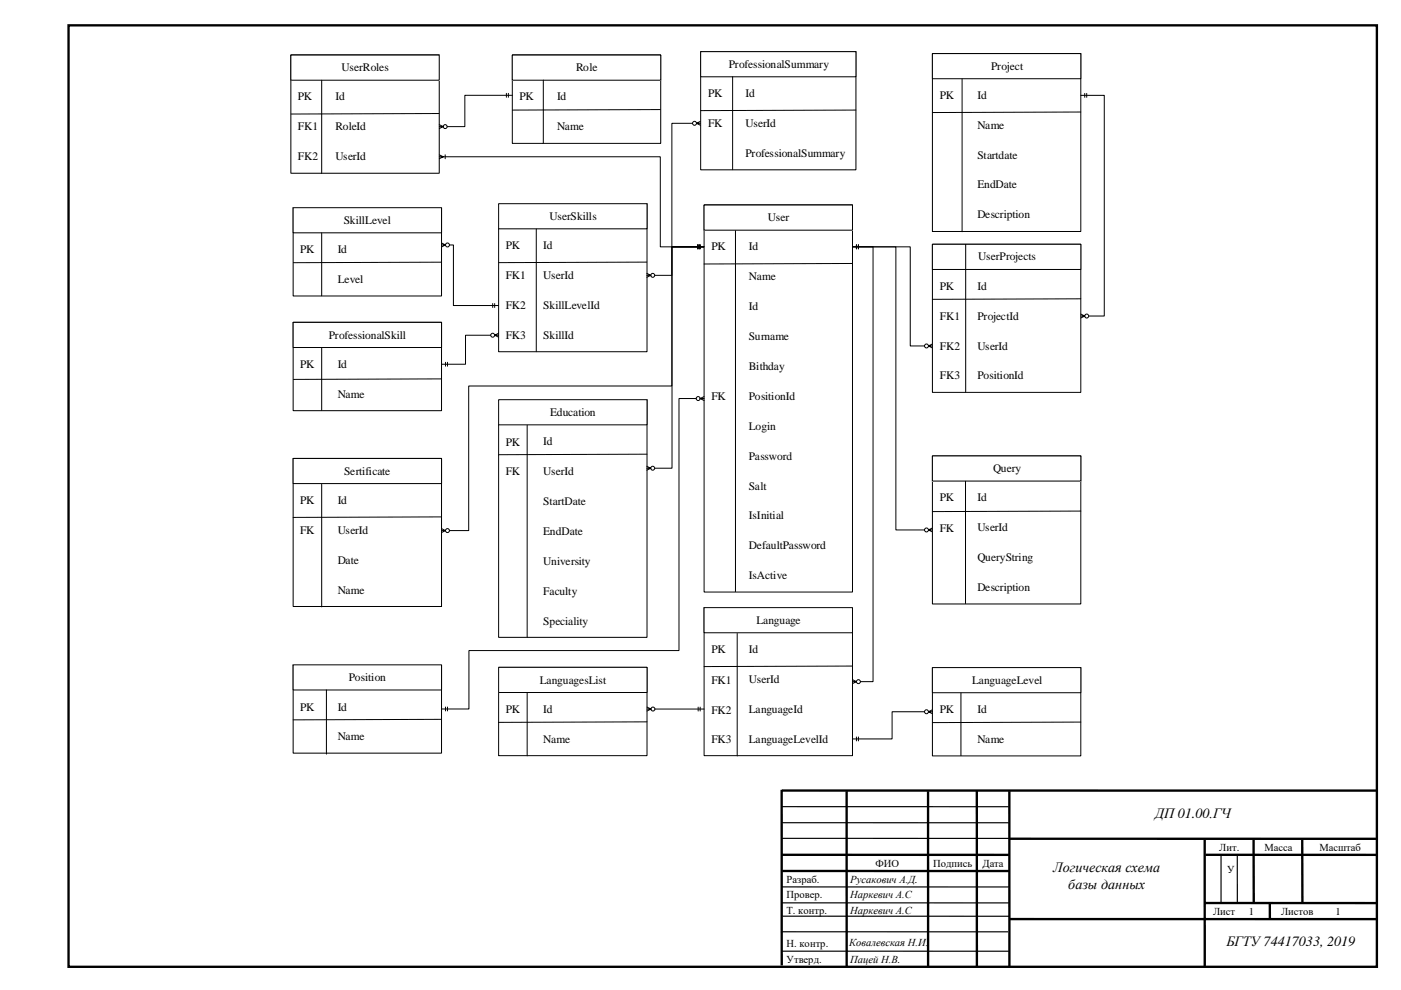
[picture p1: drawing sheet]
<svg xmlns="http://www.w3.org/2000/svg" width="420mm" height="297mm" viewBox="0 0 420 297" stroke-linecap="round" stroke-linejoin="round" font-family="sans-serif">
<path d="M211.1 61.5h44.5z" fill="none" stroke="#000" stroke-width=".3"/>
<path d="M211.1 61.5h44.5v116.1h-44.5z" fill-rule="evenodd" fill="#feffff"/>
<path d="M211.1 61.5h44.5v116.1h-44.5z" fill="none" stroke="#000" stroke-width=".3"/>
<path d="M211.1 61.5h44.5v7.6h-44.5z" fill-rule="evenodd" fill="#fff"/>
<path d="M87.2 16.5h44.5zM211.1 61.5h44.5v7.6h-44.5z" fill="none" stroke="#000" stroke-width=".3"/>
<path d="M87.2 16.5h44.5v35.5h-44.5z" fill-rule="evenodd" fill="#fff"/>
<path d="M87.2 16.5h44.5v35.5h-44.5z" fill="none" stroke="#000" stroke-width=".3"/>
<path d="M87.2 16.5h44.5v7.6h-44.5z" fill-rule="evenodd" fill="#fff"/>
<path d="M87.2 16.5h44.5v7.6h-44.5zM153.6 16.5h44.5z" fill="none" stroke="#000" stroke-width=".3"/>
<path d="M153.6 16.5h44.5v26.5h-44.5z" fill-rule="evenodd" fill="#fff"/>
<path d="M153.6 16.5h44.5v26.5h-44.5z" fill="none" stroke="#000" stroke-width=".3"/>
<path d="M153.6 16.5h44.5v7.6h-44.5z" fill-rule="evenodd" fill="#fff"/>
<path d="M153.6 16.5h44.5v7.6h-44.5zM210.1 15.5h46.5z" fill="none" stroke="#000" stroke-width=".3"/>
<path d="M210.1 15.5h46.5v35.5h-46.5z" fill-rule="evenodd" fill="#fff"/>
<path d="M210.1 15.5h46.5v35.5h-46.5z" fill="none" stroke="#000" stroke-width=".3"/>
<path d="M210.1 15.5h46.5v7.5h-46.5z" fill-rule="evenodd" fill="#fff"/>
<path d="M210.1 15.5h46.5v7.5h-46.5zM279.5 73.3h44.5z" fill="none" stroke="#000" stroke-width=".3"/>
<path d="M279.5 73.3h44.5v44.4h-44.5z" fill-rule="evenodd" fill="#fff"/>
<path d="M279.5 73.3h44.5v44.4h-44.5z" fill="none" stroke="#000" stroke-width=".3"/>
<path d="M279.5 73.3h44.5v7.5h-44.5z" fill-rule="evenodd" fill="#fff"/>
<path d="M279.5 16.1h44.5zM279.5 73.3h44.5v7.5h-44.5z" fill="none" stroke="#000" stroke-width=".3"/>
<path d="M279.5 16.1h44.5v53.4h-44.5z" fill-rule="evenodd" fill="#feffff"/>
<path d="M279.5 16.1h44.5v53.4h-44.5z" fill="none" stroke="#000" stroke-width=".3"/>
<path d="M279.5 16.1h44.5v7.5h-44.5z" fill-rule="evenodd" fill="#fff"/>
<path d="M279.5 16.1h44.5v7.5h-44.5zM279.5 136.8h44.5z" fill="none" stroke="#000" stroke-width=".3"/>
<path d="M279.5 136.8h44.5v44.4h-44.5z" fill-rule="evenodd" fill="#fff"/>
<path d="M279.5 136.8h44.5v44.4h-44.5z" fill="none" stroke="#000" stroke-width=".3"/>
<path d="M279.5 136.8h44.5v7.5h-44.5z" fill-rule="evenodd" fill="#fff"/>
<path d="M87.9 62.3h44.5zM279.5 136.8h44.5v7.5h-44.5z" fill="none" stroke="#000" stroke-width=".3"/>
<path d="M87.9 62.3h44.5v26.5h-44.5z" fill-rule="evenodd" fill="#fff"/>
<path d="M87.9 62.3h44.5v26.5h-44.5z" fill="none" stroke="#000" stroke-width=".3"/>
<path d="M87.9 62.3h44.5v7.5h-44.5z" fill-rule="evenodd" fill="#fff"/>
<path d="M87.9 62.3h44.5v7.5h-44.5z" fill="none" stroke="#000" stroke-width=".3"/>
<path d="M149.5 61.1h44.5z" fill="none" stroke="#625986" stroke-width=".3"/>
<path d="M149.5 61.1h44.5v44.4h-44.5z" fill-rule="evenodd" fill="#fff"/>
<path d="M149.5 61.1h44.5v44.4h-44.5z" fill="none" stroke="#000" stroke-width=".3"/>
<path d="M149.5 61.1h44.5v7.5h-44.5z" fill-rule="evenodd" fill="#fff"/>
<path d="M149.5 61.1h44.5v7.5h-44.5zM87.9 96.7h44.5z" fill="none" stroke="#000" stroke-width=".3"/>
<path d="M87.9 96.7h44.5v26.5h-44.5z" fill-rule="evenodd" fill="#feffff"/>
<path d="M87.9 96.7h44.5v26.5h-44.5z" fill="none" stroke="#000" stroke-width=".3"/>
<path d="M87.9 96.7h44.5v7.6h-44.5z" fill-rule="evenodd" fill="#fff"/>
<path d="M87.9 96.7h44.5v7.6h-44.5zM87.9 137.5h44.5z" fill="none" stroke="#000" stroke-width=".3"/>
<path d="M87.9 137.5h44.5v44.5h-44.5z" fill-rule="evenodd" fill="#fff"/>
<path d="M87.9 137.5h44.5v44.5h-44.5z" fill="none" stroke="#000" stroke-width=".3"/>
<path d="M87.9 137.5h44.5v7.6h-44.5z" fill-rule="evenodd" fill="#fff"/>
<path d="M87.9 137.5h44.5v7.6h-44.5zM211.1 182.3h44.5z" fill="none" stroke="#000" stroke-width=".3"/>
<path d="M211.1 182.3h44.5v44.4h-44.5z" fill-rule="evenodd" fill="#fff"/>
<path d="M211.1 182.3h44.5v44.4h-44.5z" fill="none" stroke="#000" stroke-width=".3"/>
<path d="M211.1 182.3h44.5v7.5h-44.5z" fill-rule="evenodd" fill="#fff"/>
<path d="M211.1 182.3h44.5v7.5h-44.5zM279.5 200.3h44.5z" fill="none" stroke="#000" stroke-width=".3"/>
<path d="M279.5 200.3h44.5v26.5h-44.5z" fill-rule="evenodd" fill="#fff"/>
<path d="M279.5 200.3h44.5v26.5h-44.5z" fill="none" stroke="#000" stroke-width=".3"/>
<path d="M279.5 200.3h44.5v7.5h-44.5z" fill-rule="evenodd" fill="#fff"/>
<path d="M279.5 200.3h44.5v7.5h-44.5z" fill="none" stroke="#000" stroke-width=".3"/>
<path d="M149.5 200.2h44.5z" fill="none" stroke="#625986" stroke-width=".3"/>
<path d="M149.5 200.2h44.5v26.5h-44.5z" fill-rule="evenodd" fill="#fff"/>
<path d="M149.5 200.2h44.5v26.5h-44.5z" fill="none" stroke="#000" stroke-width=".3"/>
<path d="M149.5 200.2h44.5v7.6h-44.5z" fill-rule="evenodd" fill="#fff"/>
<path d="M149.5 200.2h44.5v7.6h-44.5z" fill="none" stroke="#000" stroke-width=".3"/>
<path d="M149.5 119.9h44.5z" fill="none" stroke="#625986" stroke-width=".3"/>
<path d="M149.5 119.9h44.5v71.3h-44.5z" fill-rule="evenodd" fill="#fff"/>
<path d="M149.5 119.9h44.5v71.3h-44.5z" fill="none" stroke="#000" stroke-width=".3"/>
<path d="M149.5 119.9h44.5v7.6h-44.5z" fill-rule="evenodd" fill="#fff"/>
<path d="M149.5 119.9h44.5v7.6h-44.5zM87.9 199.5h44.5z" fill="none" stroke="#000" stroke-width=".3"/>
<path d="M87.9 199.5h44.5v26.5h-44.5z" fill-rule="evenodd" fill="#fff"/>
<path d="M87.9 199.5h44.5v26.5h-44.5z" fill="none" stroke="#000" stroke-width=".3"/>
<path d="M87.9 199.5h44.5v7.5h-44.5z" fill-rule="evenodd" fill="#fff"/>
<g fill="none" stroke="#000" stroke-width=".3">
<path d="M131.7 37.4l1.2 .6M131.7 38h1.2M132.9 38l-1.2 .6M151.8 28v1.2M152.4 28v1.2M153.6 28.6h-14.2v9.4h-5.3M207.6 37h-6.2v37.1h9.6M208.8 37h1.2M208.8 37l1.2 .6M210 36.4l-1.2 .6M324 28.6h7.1v66.2h-4.7M325.2 28v1.2"/>
<path d="M325.8 28v1.2M131.7 46.4l1.2 .6M131.7 47h1.2M132.9 47h65.1v27.1h13M132.9 47l-1.2 .6M133.5 46.4v1.2M132.4 72.9l1.2 .6M132.4 73.5h1.2M133.6 73.5l-1.2 .6M134.7 73.5h1.2v18.2h13.6M209.2 73.5v1.1M209.8 73.5v1.1"/>
<path d="M211 74.1h-9.6v41.7h-60.9v43.4h-5.8M211 74.1h-9.5v66.4h-5.2M255.6 74.1h17.3v29.7h4.3M255.6 74.1h13v84.9h8.6M255.6 74.1h6.1v130.4h-3.7M256.8 73.5v1.1M257.4 73.5v1.1M147.7 91.1v1.2M148.3 91.1v1.2M149.5 100l-1.2 .6M324 94.2l1.2 .6M324 94.8h1.2"/>
<path d="M325.2 94.8l-1.2 .6M133.6 108.7v1.2M134.2 108.7v1.2M147.1 100.6h-7.5v8.7h-7.2M148.3 100.6h1.2M148.3 100.6l1.2 .6M208.7 119.6h-5.1v75.6h-63v17.5h-8.2M209.9 119.6h1.2M209.9 119.6l1.2 .6M211.1 119l-1.2 .6M278.4 103.8h1.1M278.4 103.8l1.1 .6"/>
<path d="M279.5 103.2l-1.1 .6M193.9 139.9l1.2 .6M132.4 158.6l1.2 .6M132.4 159.2h1.2M133.6 159.2l-1.2 .6M193.9 140.5h1.2M195.1 140.5l-1.2 .6M278.4 159h1.1M278.4 159l1.1 .6M279.5 158.4l-1.1 .6M87.9 199.5h44.5v7.5h-44.5zM133.6 212.1v1.2"/>
<path d="M134.2 212.1v1.2M194 212.1l1.2 .6M194 212.7h1.2M195.2 212.7l-1.2 .6M196.3 212.7h14.8M209.3 212.1v1.2M209.9 212.1v1.2M255.6 203.9l1.2 .6M255.6 204.5h1.2M256.8 204.5l-1.2 .6"/>
<circle cx="133.5" cy="38" r=".59"/>
<circle cx="208.2" cy="37" r=".59"/>
<circle cx="134.2" cy="73.5" r=".59"/>
<circle cx="325.8" cy="94.8" r=".59"/>
<circle cx="147.7" cy="100.6" r=".59"/>
<circle cx="209.3" cy="119.6" r=".59"/>
<circle cx="277.8" cy="103.8" r=".59"/>
<circle cx="134.2" cy="159.2" r=".59"/>
<circle cx="195.7" cy="140.5" r=".59"/>
<circle cx="277.8" cy="159" r=".59"/>
<circle cx="195.8" cy="212.7" r=".59"/>
<circle cx="257.4" cy="204.5" r=".59"/>
</g>
<path d="M88.2 44.8h8.2v4.5h-8.2z" fill-rule="evenodd" fill="#fff"/>
<path d="M88.2 44.8h8.2v4.5h-8.2z" fill="none" stroke="#fff" stroke-width=".3"/>
<path d="M88.2 26.8h6.5v4.5h-6.5z" fill-rule="evenodd" fill="#fff"/>
<path d="M88.2 26.8h6.5v4.5h-6.5z" fill="none" stroke="#fff" stroke-width=".3"/>
<path d="M88.2 35.8h8.2v4.5h-8.2z" fill-rule="evenodd" fill="#fff"/>
<path d="M88.2 35.8h8.2v4.5h-8.2z" fill="none" stroke="#fff" stroke-width=".3"/>
<path d="M96.4 24.1v28M131.6 34.1l-44.3 .1" fill="none" stroke="#000" stroke-width=".3"/>
<path d="M154.6 26.8h6.5v4.5h-6.5z" fill-rule="evenodd" fill="#fff"/>
<path d="M154.6 26.8h6.5v4.5h-6.5z" fill="none" stroke="#fff" stroke-width=".3"/>
<path d="M162.9 24v19M198 32.9l-44.3 .1" fill="none" stroke="#000" stroke-width=".3"/>
<path d="M211.1 25.8h6.5v4.5h-6.5z" fill-rule="evenodd" fill="#fff"/>
<path d="M211.1 25.8h6.5v4.5h-6.5z" fill="none" stroke="#fff" stroke-width=".3"/>
<path d="M211.1 34.7h6.5v4.5h-6.5z" fill-rule="evenodd" fill="#fff"/>
<path d="M211.1 34.7h6.5v4.5h-6.5z" fill="none" stroke="#fff" stroke-width=".3"/>
<path d="M219.6 23v27.9M256.6 33l-46.5 .2M324 33.6l-44.5 .2" fill="none" stroke="#000" stroke-width=".3"/>
<path d="M280.6 26.3h6.5v4.6h-6.5z" fill-rule="evenodd" fill="#fff"/>
<path d="M280.6 26.3h6.5v4.6h-6.5z" fill="none" stroke="#fff" stroke-width=".3"/>
<path d="M132.3 78.7l-44.3 .1" fill="none" stroke="#000" stroke-width=".3"/>
<path d="M88.9 72.6h6.5v4.5h-6.5z" fill-rule="evenodd" fill="#fff"/>
<path d="M88.9 72.6h6.5v4.5h-6.5z" fill="none" stroke="#fff" stroke-width=".3"/>
<path d="M96.4 69.9v18.8M160.8 68.7v36.8" fill="none" stroke="#000" stroke-width=".3"/>
<path d="M150.5 71.5h6.5v4.5h-6.5z" fill-rule="evenodd" fill="#fff"/>
<path d="M150.5 71.5h6.5v4.5h-6.5z" fill="none" stroke="#fff" stroke-width=".3"/>
<path d="M193.9 78.6l-44.3 .2M132.3 113.7l-44.3 .1" fill="none" stroke="#000" stroke-width=".3"/>
<path d="M150.5 80.4h8.2v4.6h-8.2z" fill-rule="evenodd" fill="#fff"/>
<path d="M150.5 80.4h8.2v4.6h-8.2z" fill="none" stroke="#fff" stroke-width=".3"/>
<path d="M150.5 89.3h8.2v4.6h-8.2z" fill-rule="evenodd" fill="#fff"/>
<path d="M150.5 89.3h8.2v4.6h-8.2z" fill="none" stroke="#fff" stroke-width=".3"/>
<path d="M150.5 98.2h8.2v4.6h-8.2z" fill-rule="evenodd" fill="#fff"/>
<path d="M150.5 98.2h8.2v4.6h-8.2z" fill="none" stroke="#fff" stroke-width=".3"/>
<path d="M88.9 107h6.5v4.5h-6.5z" fill-rule="evenodd" fill="#fff"/>
<path d="M88.9 107h6.5v4.5h-6.5z" fill="none" stroke="#fff" stroke-width=".3"/>
<path d="M96.4 104.4v18.7" fill="none" stroke="#000" stroke-width=".3"/>
<path d="M212.1 116.7h6.5v4.6h-6.5z" fill-rule="evenodd" fill="#fff"/>
<path d="M212.1 116.7h6.5v4.6h-6.5z" fill="none" stroke="#fff" stroke-width=".3"/>
<path d="M212.1 71.8h6.5v4.5h-6.5z" fill-rule="evenodd" fill="#fff"/>
<path d="M212.1 71.8h6.5v4.5h-6.5z" fill="none" stroke="#fff" stroke-width=".3"/>
<path d="M288.4 23.7v45.8M220.5 69.2v108.3M255.4 79l-44.3 .2M289.5 73.3v44.4M324 89.6l-44.5 .2" fill="none" stroke="#000" stroke-width=".3"/>
<path d="M280.6 83.7h6.5v4.6h-6.5z" fill-rule="evenodd" fill="#fff"/>
<path d="M280.6 83.7h6.5v4.6h-6.5z" fill="none" stroke="#fff" stroke-width=".3"/>
<path d="M280.6 92.7h8.2v4.6h-8.2z" fill-rule="evenodd" fill="#fff"/>
<path d="M280.6 92.7h8.2v4.6h-8.2z" fill="none" stroke="#fff" stroke-width=".3"/>
<path d="M280.6 101.5h8.2v4.5h-8.2z" fill-rule="evenodd" fill="#fff"/>
<path d="M280.6 101.5h8.2v4.5h-8.2z" fill="none" stroke="#fff" stroke-width=".3"/>
<path d="M280.6 110.4h8.2v4.6h-8.2z" fill-rule="evenodd" fill="#fff"/>
<path d="M280.6 110.4h8.2v4.6h-8.2z" fill="none" stroke="#fff" stroke-width=".3"/>
<path d="M97.9 207v19.3M132.4 215.8l-44.5 .2" fill="none" stroke="#000" stroke-width=".3"/>
<path d="M88.9 209.8h6.5v4.5h-6.5z" fill-rule="evenodd" fill="#fff"/>
<path d="M88.9 209.8h6.5v4.5h-6.5z" fill="none" stroke="#fff" stroke-width=".3"/>
<path d="M324 153.3l-44.5 .2" fill="none" stroke="#000" stroke-width=".3"/>
<path d="M280.6 147h6.5v4.6h-6.5z" fill-rule="evenodd" fill="#fff"/>
<path d="M280.6 147h6.5v4.6h-6.5z" fill="none" stroke="#fff" stroke-width=".3"/>
<path d="M289.5 144.4v36.7" fill="none" stroke="#000" stroke-width=".3"/>
<path d="M280.6 156.2h6.5v4.5h-6.5z" fill-rule="evenodd" fill="#fff"/>
<path d="M280.6 156.2h6.5v4.5h-6.5z" fill="none" stroke="#fff" stroke-width=".3"/>
<path d="M255.6 199.8l-44.5 .2" fill="none" stroke="#000" stroke-width=".3"/>
<path d="M212.1 192.6h6.5v4.5h-6.5z" fill-rule="evenodd" fill="#fff"/>
<path d="M212.1 192.6h6.5v4.5h-6.5z" fill="none" stroke="#fff" stroke-width=".3"/>
<path d="M221 190v36.8" fill="none" stroke="#000" stroke-width=".3"/>
<path d="M212.1 201.7h8.2v4.6h-8.2z" fill-rule="evenodd" fill="#fff"/>
<path d="M212.1 201.7h8.2v4.6h-8.2z" fill="none" stroke="#fff" stroke-width=".3"/>
<path d="M212.1 210.6h8.2v4.6h-8.2z" fill-rule="evenodd" fill="#fff"/>
<path d="M212.1 210.6h8.2v4.6h-8.2z" fill="none" stroke="#fff" stroke-width=".3"/>
<path d="M212.1 219.5h8.2v4.6h-8.2z" fill-rule="evenodd" fill="#fff"/>
<path d="M212.1 219.5h8.2v4.6h-8.2z" fill="none" stroke="#fff" stroke-width=".3"/>
<path d="M288.1 207.9v18.8M324 216.6l-44.5 .2" fill="none" stroke="#000" stroke-width=".3"/>
<path d="M280.6 210.5h6.5v4.6h-6.5z" fill-rule="evenodd" fill="#fff"/>
<path d="M280.6 210.5h6.5v4.6h-6.5z" fill="none" stroke="#fff" stroke-width=".3"/>
<path d="M158 127.6v63.6M194 136.3l-44.5 .1" fill="none" stroke="#000" stroke-width=".3"/>
<path d="M150.5 130.3h6.5v4.5h-6.5z" fill-rule="evenodd" fill="#fff"/>
<path d="M150.5 130.3h6.5v4.5h-6.5z" fill="none" stroke="#fff" stroke-width=".3"/>
<path d="M150.5 139.2h6.5v4.5h-6.5z" fill-rule="evenodd" fill="#fff"/>
<path d="M150.5 139.2h6.5v4.5h-6.5z" fill="none" stroke="#fff" stroke-width=".3"/>
<path d="M132.4 155.1l-44.5 .1" fill="none" stroke="#000" stroke-width=".3"/>
<path d="M88.9 147.8h6.5v4.6h-6.5z" fill-rule="evenodd" fill="#fff"/>
<path d="M88.9 147.8h6.5v4.6h-6.5z" fill="none" stroke="#fff" stroke-width=".3"/>
<path d="M88.9 156.8h6.5v4.5h-6.5z" fill-rule="evenodd" fill="#fff"/>
<path d="M88.9 156.8h6.5v4.5h-6.5z" fill="none" stroke="#fff" stroke-width=".3"/>
<path d="M96.4 145.3v36.8M158 208v18.8M194 216.6l-44.5 .1" fill="none" stroke="#000" stroke-width=".3"/>
<path d="M150.5 210.5h6.5v4.5h-6.5z" fill-rule="evenodd" fill="#fff"/>
<path d="M150.5 210.5h6.5v4.5h-6.5z" fill="none" stroke="#fff" stroke-width=".3"/>
<g fill="none" stroke="#000" stroke-width=".3">
<path d="M209.2 73.5v1.1M209.8 73.5v1.1M211 74.1h-9.6v8.5h-5.1M193.9 82l1.2 .6M193.9 82.6h1.2M195.1 82.6l-1.2 .6M277.2 213.5h-9.7v8.2h-11.9M278.4 213.5h1.1M278.4 213.5l1.1 .6M279.5 212.9l-1.1 .6M256.8 221.1v1.2M257.4 221.1v1.2"/>
<circle cx="195.7" cy="82.6" r=".59"/>
<circle cx="277.8" cy="213.5" r=".59"/>
</g>
<g fill="none" stroke="#000" stroke-width=".71" stroke-linecap="butt">
<path d="M20.5 7.6h392.3v282.5h-392.3zM234.4 237v52.6M234.4 237.2h178.3M253.8 237.4v52.6M278.2 237.4l.1 52.6M292.9 237.2v52.8M302.6 237.4v52.5M234.4 256.5h68.1M302.5 251.6l110.2 .1M361.2 251.9v38M361.4 256.5h51.4M375.8 251.8l.1 19"/>
<path d="M390.4 251.9l.1 18.9M234.5 261.3h68.1M302.7 275.7h110.1M361.3 270.9h51.5M380.7 271v4.6"/>
</g>
<path d="M234.4 242h68.1M234.4 246.8h68.1M234.4 251.5h68.1M366.1 256.7v14.1M370.9 256.7l.1 14.1M234.1 279.5l68.1 .1M234.4 270.9h68.1M234.4 266.1h68.1M234.6 274.9h68M234.4 285.4h68.1" fill="none" stroke="#000" stroke-width=".35"/>
<g font-size="4.2">
<text x="346.3" y="245.5">ДП01.00.ГЧ</text>
<text x="315.8" y="261.7">Логическая схема</text>
<text x="320.3" y="266.7">базы данных</text>
<text x="367.7" y="283.8">БГТУ74417033, 2019</text>
</g>
<g font-size="3.5">
<text x="102.4" y="21.3">UserRoles</text>
<text x="172.7" y="21.3">Role</text>
<text x="218.5" y="20.3">ProfessionalSummary</text>
<text x="212.3" y="29.1">PK</text>
<text x="223.5" y="29.1">Id</text>
<text x="89.3" y="30.1">PK</text>
<text x="100.6" y="30.1">Id</text>
<text x="155.8" y="30.1">PK</text>
<text x="167" y="30.1">Id</text>
<text x="89.3" y="39.1">FK1</text>
<text x="212.3" y="38">FK</text>
<text x="293" y="38.6">Name</text>
<text x="223.5" y="47">ProfessionalSummary</text>
<text x="100.6" y="48">UserId</text>
<text x="293" y="56.5">EndDate</text>
<text x="230.2" y="66.3">User</text>
<text x="213.3" y="75.1">PK</text>
<text x="224.5" y="75.1">Id</text>
<text x="162.9" y="83.7">UserId</text>
<text x="101.2" y="84.9">Level</text>
<text x="151.7" y="92.7">FK2</text>
<text x="224.5" y="93.1">Id</text>
<text x="293" y="95.9">ProjectId</text>
<text x="151.7" y="101.6">FK3</text>
<text x="162.9" y="101.6">SkillId</text>
<text x="224.5" y="111">Bithday</text>
<text x="281.8" y="113.8">FK3</text>
<text x="293" y="113.8">PositionId</text>
<text x="101.2" y="119.3">Name</text>
<text x="164.9" y="124.8">Education</text>
<text x="213.3" y="120.1">FK</text>
<text x="224.5" y="128.9">Login</text>
<text x="151.7" y="133.7">PK</text>
<text x="162.9" y="133.6">Id</text>
<text x="103.2" y="142.4">Sertificate</text>
<text x="224.5" y="146.9">Salt</text>
<text x="90" y="151.2">PK</text>
<text x="101.2" y="151.2">Id</text>
<text x="162.9" y="160.5">EndDate</text>
<text x="293" y="159.4">UserId</text>
<text x="224.5" y="164.8">DefaultPassword</text>
<text x="101.2" y="169.1">Date</text>
<text x="162.9" y="178.4">Faculty</text>
<text x="293" y="177.4">Description</text>
<text x="104.6" y="204.4">Position</text>
<text x="213.3" y="205.2">FK1</text>
<text x="224.5" y="205">UserId</text>
<text x="90" y="213.2">PK</text>
<text x="101.2" y="213.2">Id</text>
<text x="213.3" y="223">FK3</text>
<text x="293" y="223">Name</text>
</g>
<g font-size="3.4">
<text x="297.1" y="20.9">Project</text>
<text x="281.8" y="29.6">PK</text>
<text x="293" y="29.6">Id</text>
<text x="100.6" y="39.1">RoleId</text>
<text x="167" y="39.1">Name</text>
<text x="223.5" y="38">UserId</text>
<text x="293" y="47.6">Startdate</text>
<text x="89.3" y="48.1">FK2</text>
<text x="164.8" y="65.9">UserSkills</text>
<text x="293" y="65.5">Description</text>
<text x="103.1" y="67.1">SkillLevel</text>
<text x="90" y="75.9">PK</text>
<text x="101.2" y="75.9">Id</text>
<text x="151.7" y="74.8">PK</text>
<text x="162.9" y="74.7">Id</text>
<text x="151.7" y="83.8">FK1</text>
<text x="293.3" y="78.1">UserProjects</text>
<text x="224.5" y="84.1">Name</text>
<text x="281.8" y="87.1">PK</text>
<text x="293" y="86.9">Id</text>
<text x="162.9" y="92.7">SkillLevelId</text>
<text x="98.6" y="101.6">ProfessionalSkill</text>
<text x="281.8" y="96.1">FK1</text>
<text x="224.5" y="102">Surname</text>
<text x="281.8" y="104.9">FK2</text>
<text x="293" y="104.9">UserId</text>
<text x="90" y="110.4">PK</text>
<text x="101.2" y="110.4">Id</text>
<text x="224.5" y="120">PositionId</text>
<text x="224.5" y="137.9">Password</text>
<text x="151.7" y="142.6">FK</text>
<text x="162.9" y="142.5">UserId</text>
<text x="297.7" y="141.7">Query</text>
<text x="162.9" y="151.5">StartDate</text>
<text x="224.5" y="155.8">IsInitial</text>
<text x="281.8" y="150.5">PK</text>
<text x="293" y="150.5">Id</text>
<text x="90" y="160.2">FK</text>
<text x="101.2" y="160.2">UserId</text>
<text x="281.8" y="159.6">FK</text>
<text x="162.9" y="169.4">University</text>
<text x="224.5" y="173.8">IsActive</text>
<text x="293" y="168.4">QueryString</text>
<text x="101.2" y="178.1">Name</text>
<text x="162.9" y="187.4">Speciality</text>
<text x="226.8" y="187.2">Language</text>
<text x="213.3" y="196">PK</text>
<text x="224.5" y="196">Id</text>
<text x="161.8" y="205.2">LanguagesList</text>
<text x="291.4" y="205.2">LanguageLevel</text>
<text x="151.7" y="213.9">PK</text>
<text x="162.9" y="213.9">Id</text>
<text x="213.3" y="214.1">FK2</text>
<text x="224.5" y="213.9">LanguageId</text>
<text x="281.8" y="214">PK</text>
<text x="293" y="214">Id</text>
<text x="101.2" y="222.2">Name</text>
<text x="162.9" y="222.9">Name</text>
<text x="224.5" y="222.9">LanguageLevelId</text>
</g>
<g font-size="3.2">
<text x="365.5" y="255.3">Лит.</text>
<text x="379.1" y="255.3">Масса</text>
<text x="395.6" y="255.3">Масштаб</text>
<text x="262.5" y="260">ФИО</text>
<text x="279.8" y="260">Подпись</text>
<text x="294.5" y="260">Дата</text>
<text x="367.9" y="262">У</text>
<text x="235.8" y="264.8">Разраб.</text>
<text x="235.8" y="269.5">Провер.</text>
<text x="254.9" y="264.8">Русакович А.Д.</text>
<text x="254.9" y="269.5">Наркевич А.С</text>
<text x="235.8" y="274.3">Т. контр.</text>
<text x="254.9" y="274.3">Наркевич А.С</text>
<text x="363.7" y="274.5">Лист</text>
<text x="374.4" y="274.5">1</text>
<text x="384.1" y="274.5">Листов</text>
<text x="400.3" y="274.5">1</text>
<text x="235.8" y="284.1">Н. контр.</text>
<text x="254.6" y="283.9">Ковалевская Н.И.</text>
<text x="235.8" y="288.8">Утверд.</text>
<text x="254.9" y="288.8">Пацей Н.В.</text>
</g>
</svg>
